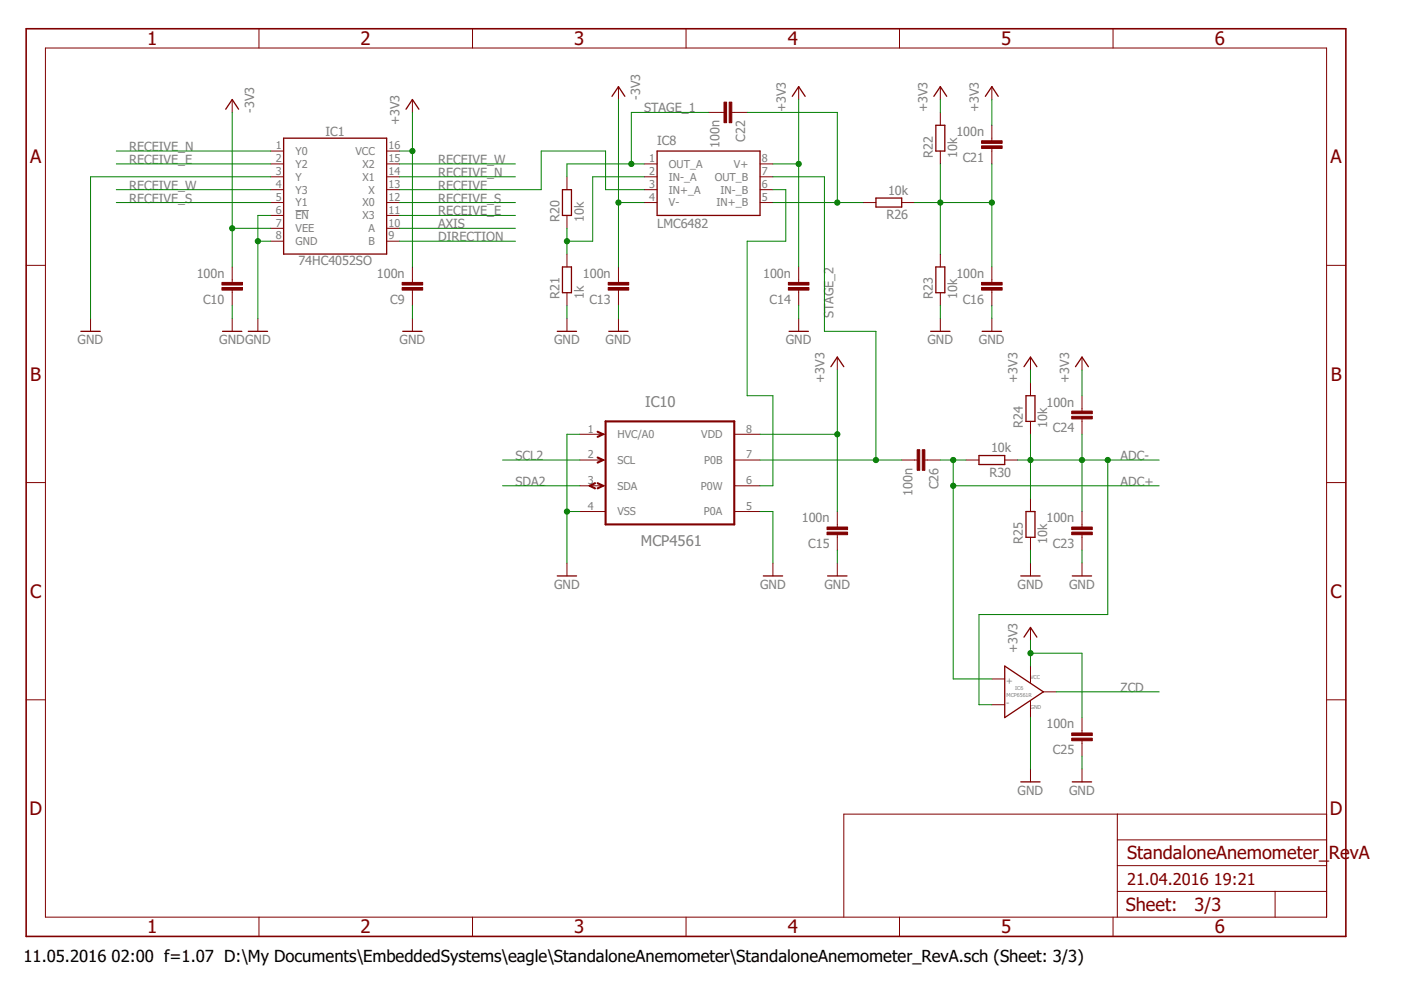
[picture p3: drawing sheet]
<svg xmlns="http://www.w3.org/2000/svg" width="297mm" height="210mm" viewBox="0 0 297 210" stroke-linecap="round" stroke-linejoin="round" font-family="sans-serif">
<path d="M62.7 44.6h2.8" fill="none" stroke="#808080" stroke-width=".21"/>
<g fill="none" stroke="#800000" stroke-width=".28">
<path d="M47.9 23.2l1.3-2.1 1.4 2.1M60.1 29.3h21.9v24.6h-21.9zM86.1 23.2l1.3-2.1 1.4 2.1M129.8 20.4l1.3-2 1.4 2M139.3 32h21.8v13.7h-21.8zM168 20.4l1.3-2 1.4 2M198 20.4l1.4-2 1.3 2M198.4 26.6h1.9v5.4h-1.9zM208.9 20.4l1.4-2 1.3 2M119.3 40.2h1.9v5.5h-1.9zM119.3 56.6h1.9v5.5h-1.9zM185.7 42h5.5v1.9h-5.5z"/>
<path d="M198.4 56.6h1.9v5.5h-1.9zM17.1 70.3h4.2M47.2 70.3h4.1M52.6 70.3h4.1M85.4 70.3h4.1M118.2 70.3h4M129.1 70.3h4.1M167.3 70.3h4.1M176.2 77.7l1.3-2 1.4 2M197.3 70.3h4.1M208.2 70.3h4.1M217.1 77.7l1.4-2 1.3 2"/>
<path d="M228 77.7l1.4-2 1.4 2M207.6 96.6h5.4v1.9h-5.4zM217.5 83.9h1.9v5.4h-1.9zM217.5 108.5h1.9v5.4h-1.9zM118.2 122.1h4M161.8 122.1h4.1M175.5 122.1h4.1M216.4 122.1h4.1M217.1 135.1l1.4-2.1 1.3 2.1M227.4 122.1h4M213 141.2l8.2 5.5-8.2 5.4zM216.4 165.8h4.1"/>
<path d="M227.4 165.8h4"/>
</g>
<g fill="none" stroke="#800000" stroke-width=".21">
<path d="M9.6 10.2h271.7v184.3h-271.7zM54.9 6.1v4.1M100.2 6.1v4.1M131.1 18.4v2.7M145.5 6.1v4.1M169.3 18.4v2.7M190.7 6.1v4.1M199.4 18.4v2.7M210.3 18.4v2.7M236 6.1v4.1M49.2 21.1v2.7M57.4 32h2.7"/>
<path d="M57.4 34.8h2.7M57.4 37.5h2.7M82 32h2.7M82 34.8h2.7M82 37.5h2.7M87.4 21.1v2.7M120.2 37.5v2.7M136.6 34.8h2.7M136.6 37.5h2.7M150.2 23.8h3.3M155.2 23.8h3.2M161.1 34.8h2.8"/>
<path d="M161.1 37.5h2.8M199.4 23.8v2.8M199.4 32v2.8M210.3 26.6v3.2M210.3 31.5v3.3M5.5 56.3h4.1M49.2 56.6v3.3M57.4 42.9h2.7M57.4 40.2h2.7M57.4 45.7h2.7M57.4 51.1h2.7M57.4 48.4h2.7"/>
<path d="M82 42.9h2.7M82 40.2h2.7M82 45.7h2.7M82 51.1h2.7M82 48.4h2.7M87.4 56.6v3.3M120.2 45.7v2.7M120.2 53.9v2.7M131.1 56.6v3.3M136.6 42.9h2.7M136.6 40.2h2.7M161.1 42.9h2.8"/>
<path d="M161.1 40.2h2.8M169.3 56.6v3.3M183 42.9h2.7M191.2 42.9h2.7M199.4 53.9v2.7M210.3 56.6v3.3M281.3 56.3h4M19.2 67.5v2.8M49.2 61.5v3.3M49.2 67.5v2.8M54.7 67.5v2.8M87.4 61.5v3.3"/>
<path d="M87.4 67.5v2.8M120.2 62.1v2.7M120.2 67.5v2.8M131.1 61.5v3.3M131.1 67.5v2.8M169.3 61.5v3.3M169.3 67.5v2.8M177.5 75.7v2.7M199.4 62.1v2.7M199.4 67.5v2.8M210.3 61.5v3.3M210.3 67.5v2.8"/>
<path d="M218.5 75.7v2.7M229.4 75.7v2.7M122.9 97.5h5.5M122.9 92.1h5.5M155.7 97.5h5.4M155.7 92.1h5.4M191.2 97.5h3.3M196.1 97.5h3.3M204.8 97.5h2.8M213 97.5h2.8M218.5 81.2v2.7M218.5 89.3v2.8"/>
<path d="M229.4 83.9v3.3M229.4 88.8v3.3M5.5 102.3h4.1M120.2 119.4v2.7M122.9 103h5.5M122.9 108.5h5.5M155.7 103h5.4M155.7 108.5h5.4M163.9 119.4v2.7M177.5 108.5v3.2M177.5 113.4v3.2M177.5 119.4v2.7"/>
<path d="M218.5 105.7v2.8M218.5 113.9v2.7M218.5 119.4v2.7M229.4 108.5v3.2M229.4 113.4v3.2M229.4 119.4v2.7M281.3 102.3h4M218.5 133v2.8M5.5 148.4h4.1M210.3 144h2.7M210.3 149.4h2.7M218.5 141.2v3.6"/>
<path d="M218.5 148.6v3.5M221.2 146.7h2.7M229.4 152.1v3.3M229.4 157.1v3.2M281.3 148.4h4M218.5 163v2.8M229.4 163v2.8M236.9 172.6v21.9M236.9 178.1h44.4M281.3 172.6h-102.4v21.9M54.9 194.5v4M100.2 194.5v4"/>
<path d="M145.5 194.5v4M190.7 194.5v4M236 194.5v4M236.9 189h44.4M236.9 183.5h44.4M270.3 189v5.5"/>
</g>
<g fill="#800000" stroke="#800000" stroke-width=".21">
<path d="M85.3 59.9h4.3v.5h-4.3z"/>
<path d="M85.3 61h4.3v.5h-4.3z"/>
<path d="M47.1 59.9h4.3v.5h-4.3z"/>
<path d="M47.1 61h4.3v.5h-4.3z"/>
<path d="M128.9 59.9h4.4v.5h-4.4z"/>
<path d="M128.9 61h4.4v.5h-4.4z"/>
<path d="M167.2 59.9h4.3v.5h-4.3z"/>
<path d="M167.2 61h4.3v.5h-4.3z"/>
<path d="M175.3 111.7h4.4v.6h-4.4z"/>
<path d="M175.3 112.8h4.4v.6h-4.4z"/>
<path d="M208.1 59.9h4.4v.5h-4.4z"/>
<path d="M208.1 61h4.4v.5h-4.4z"/>
<path d="M208.1 29.8h4.4v.6h-4.4z"/>
<path d="M208.1 30.9h4.4v.6h-4.4z"/>
<path d="M153.5 21.7h.6v4.3h-.6z"/>
<path d="M154.6 21.7h.6v4.3h-.6z"/>
<path d="M227.2 111.7h4.4v.6h-4.4z"/>
<path d="M227.2 112.8h4.4v.6h-4.4z"/>
<path d="M227.2 87.2h4.4v.5h-4.4z"/>
<path d="M227.2 88.3h4.4v.5h-4.4z"/>
<path d="M227.2 155.4h4.4v.6h-4.4z"/>
<path d="M227.2 156.5h4.4v.6h-4.4z"/>
<path d="M194.5 95.4h.5v4.3h-.5z"/>
<path d="M195.5 95.4h.6v4.3h-.6z"/>
</g>
<path d="M5.5 6.1h279.8v192.4h-279.8z" fill="none" stroke="#800000" stroke-width=".34"/>
<path d="M126.7 91.5l1.1 .6-1.1 .5M126.7 97l1.1 .5-1.1 .6M128.4 89.3h27.3v21.9h-27.3zM126.2 102.4l-1.2 .6 1.2 .5M126.7 102.4l1.1 .6-1.1 .5" fill="none" stroke="#800000" stroke-width=".44"/>
<g fill="none" stroke="#008000" stroke-width=".21">
<path d="M24.7 32h32.7M24.7 34.8h32.7M49.2 23.8v32.8M57.4 37.5h-38.2v30M84.7 37.5h24.6M84.7 32h2.7M84.7 34.8h24.6M87.4 23.8v32.8M131.1 21.1v35.5M136.6 37.5h-10.9v13.6h-5.5M136.6 34.8h-16.4v2.7M150.2 23.8h-16.3v11"/>
<path d="M158.4 23.8h19.1v19.1M163.9 37.5h10.9v32.8h10.9v27.2M163.9 34.8h5.4M169.3 21.1v35.5M199.4 21.1v2.7M199.4 34.8v19.1M210.3 21.1v5.5M210.3 34.8v21.8M24.7 42.9h32.7M24.7 40.2h32.7M49.2 48.4h8.2M54.7 51.1h2.7"/>
<path d="M57.4 45.7h-2.7v21.8M84.7 48.4h24.6M84.7 51.1h24.6M84.7 45.7h24.6M84.7 40.2h30v-8.2h13.7v8.2h8.2M84.7 42.9h24.6M120.2 48.4v5.5M131.1 42.9h5.5M163.9 40.2h2.7v10.9h-8.2v32.8h5.5v19.1h-2.8M163.9 42.9h19.1M193.9 42.9h16.4M49.2 64.8v2.7"/>
<path d="M87.4 64.8v2.7M120.2 64.8v2.7M131.1 64.8v2.7M169.3 64.8v2.7M177.5 78.4v30.1M199.4 64.8v2.7M210.3 64.8v2.7M218.5 78.4v2.8M229.4 78.4v5.5M106.6 97.5h16.3M122.9 92.1h-2.7v27.3M161.1 92.1h16.4"/>
<path d="M161.1 97.5h30.1M199.4 97.5h5.4M202.1 97.5v46.5h8.2M215.8 97.5h30M218.5 92.1v13.6M229.4 92.1v16.4M234.9 97.5v32.8h-27.3v19.1h2.7M106.6 103h16.3M120.2 108.5h2.7M161.1 108.5h2.8v10.9M177.5 116.6v2.8M202.1 103h43.7"/>
<path d="M218.5 116.6v2.8M229.4 116.6v2.8M218.5 138.5h10.9v13.6M218.5 135.8v5.4M218.5 152.1v10.9M223.9 146.7h21.9M229.4 160.3v2.7"/>
</g>
<g fill="#008000" stroke="#008000" stroke-width=".21">
<circle cx="54.7" cy="51.1" r=".55"/>
<circle cx="120.2" cy="108.5" r=".55"/>
<circle cx="87.4" cy="32" r=".55"/>
<circle cx="169.3" cy="34.8" r=".55"/>
<circle cx="177.5" cy="92.1" r=".55"/>
<circle cx="218.5" cy="138.5" r=".55"/>
<circle cx="49.2" cy="48.4" r=".55"/>
<circle cx="131.1" cy="42.9" r=".55"/>
<circle cx="120.2" cy="51.1" r=".55"/>
<circle cx="133.9" cy="34.8" r=".55"/>
<circle cx="218.5" cy="97.5" r=".55"/>
<circle cx="229.4" cy="97.5" r=".55"/>
<circle cx="234.9" cy="97.5" r=".55"/>
<circle cx="199.4" cy="42.9" r=".55"/>
<circle cx="210.3" cy="42.9" r=".55"/>
<circle cx="177.5" cy="42.9" r=".55"/>
<circle cx="185.7" cy="97.5" r=".55"/>
<circle cx="202.1" cy="97.5" r=".55"/>
<circle cx="202.1" cy="103" r=".55"/>
</g>
<g font-size="4" fill="#800000">
<text x="31.2" y="9.5">1</text>
<text x="76.5" y="9.5">2</text>
<text x="121.7" y="9.5">3</text>
<text x="167" y="9.5">4</text>
<text x="212.3" y="9.5">5</text>
<text x="257.5" y="9.5">6</text>
<text x="6.4" y="34.6">A</text>
<text x="282.1" y="34.6">A</text>
<text x="6.4" y="80.7">B</text>
<text x="282.1" y="80.7">B</text>
<text x="6.4" y="126.7">C</text>
<text x="282.1" y="126.7">C</text>
<text x="6.3" y="172.8">D</text>
<text x="282" y="172.8">D</text>
<text x="31.2" y="197.9">1</text>
<text x="76.5" y="197.9">2</text>
<text x="121.7" y="197.9">3</text>
<text x="167" y="197.9">4</text>
<text x="212.3" y="197.9">5</text>
<text x="257.5" y="197.9">6</text>
</g>
<g font-size="3.9" fill="#800000">
<text x="238.9" y="182.2">StandaloneAnemometer_</text>
<text x="281.8" y="182.2">Re</text>
<text x="286.2" y="182.2">vA</text>
<text x="238.7" y="193.2">Sheet:</text>
<text x="253.3" y="193.1">3/3</text>
</g>
<g font-size="3.5" fill="#800000">
<text x="238.9" y="187.6">21.04.2016</text>
<text x="257.4" y="187.6">19:21</text>
</g>
<g font-size="3.5">
<text x="5" y="203.9">11.05.2016</text>
<text x="23.7" y="203.9">02:00 f=1.07 D:\My Documents\EmbeddedSystems\eagle\StandaloneAnemometer\StandaloneAnemometer_RevA.sch (Sheet: 3/3)</text>
</g>
<g font-size="3.2" fill="#808080">
<text x="136.8" y="86.4">IC10</text>
<text x="135.9" y="115.8">MCP4561</text>
</g>
<g font-size="2.7" fill="#808080">
<text x="53.9" y="23.9" transform="rotate(-90 53.9 23.9)">-3V3</text>
<text x="135.8" y="21.2" transform="rotate(-90 135.8 21.2)">-3V3</text>
<text x="136.6" y="23.8">STAGE_1</text>
<text x="166.6" y="23.8" transform="rotate(-90 166.6 23.8)">+3V3</text>
<text x="196.6" y="23.8" transform="rotate(-90 196.6 23.8)">+3V3</text>
<text x="207.6" y="23.8" transform="rotate(-90 207.6 23.8)">+3V3</text>
<text x="69" y="28.9">IC1</text>
<text x="84.7" y="26.6" transform="rotate(-90 84.7 26.6)">+3V3</text>
<text x="202.8" y="28.9">100n</text>
<text x="27.4" y="32">RECEIVE_N</text>
<text x="27.4" y="34.8">RECEIVE_E</text>
<text x="92.9" y="34.8">RECEIVE_W</text>
<text x="139.3" y="30.7">IC8</text>
<text x="152.5" y="31.4" transform="rotate(-90 152.5 31.4)">100n</text>
<text x="158" y="30" transform="rotate(-90 158 30)">C22</text>
<text x="197.8" y="33.4" transform="rotate(-90 197.8 33.4)">R22</text>
<text x="202.9" y="33.4" transform="rotate(-90 202.9 33.4)">10k</text>
<text x="204.1" y="34.3">C21</text>
<text x="27.4" y="40.2">RECEIVE_W</text>
<text x="92.9" y="40.2">RECEIVE</text>
<text x="92.9" y="37.5">RECEIVE_N</text>
<text x="188.3" y="41.3">10k</text>
<text x="27.4" y="42.9">RECEIVE_S</text>
<text x="92.9" y="42.9">RECEIVE_S</text>
<text x="92.9" y="45.7">RECEIVE_E</text>
<text x="118.6" y="47" transform="rotate(-90 118.6 47)">R20</text>
<text x="123.7" y="47" transform="rotate(-90 123.7 47)">10k</text>
<text x="187.9" y="46.5">R26</text>
<text x="92.9" y="48.4">AXIS</text>
<text x="92.9" y="51.1">DIRECTION</text>
<text x="139.3" y="48.4">LMC6482</text>
<text x="41.7" y="58.9">100n</text>
<text x="63.3" y="56.2">74HC4052SO</text>
<text x="79.9" y="58.9">100n</text>
<text x="123.6" y="58.9">100n</text>
<text x="161.8" y="58.9">100n</text>
<text x="202.8" y="58.9">100n</text>
<text x="43.1" y="64.4">C10</text>
<text x="82.7" y="64.4">C9</text>
<text x="118.6" y="63.4" transform="rotate(-90 118.6 63.4)">R21</text>
<text x="123.7" y="63.4" transform="rotate(-90 123.7 63.4)">1k</text>
<text x="125" y="64.4">C13</text>
<text x="163.2" y="64.4">C14</text>
<text x="197.8" y="63.4" transform="rotate(-90 197.8 63.4)">R23</text>
<text x="202.9" y="63.4" transform="rotate(-90 202.9 63.4)">10k</text>
<text x="204.1" y="64.4">C16</text>
<text x="176.7" y="67.5" transform="rotate(-90 176.7 67.5)">STAGE_2</text>
<text x="16.5" y="73">GND</text>
<text x="46.5" y="73">GNDGND</text>
<text x="84.7" y="73">GND</text>
<text x="117.5" y="73">GND</text>
<text x="128.4" y="73">GND</text>
<text x="166.6" y="73">GND</text>
<text x="196.6" y="73">GND</text>
<text x="207.6" y="73">GND</text>
<text x="174.8" y="81.2" transform="rotate(-90 174.8 81.2)">+3V3</text>
<text x="215.7" y="81.2" transform="rotate(-90 215.7 81.2)">+3V3</text>
<text x="226.7" y="81.2" transform="rotate(-90 226.7 81.2)">+3V3</text>
<text x="221.9" y="86.2">100n</text>
<text x="210.1" y="95.9">10k</text>
<text x="216.9" y="90.7" transform="rotate(-90 216.9 90.7)">R24</text>
<text x="222" y="90.7" transform="rotate(-90 222 90.7)">10k</text>
<text x="223.2" y="91.7">C24</text>
<text x="109.3" y="97.5">SCL2</text>
<text x="209.8" y="101.1">R30</text>
<text x="237.6" y="97.5">ADC-</text>
<text x="109.3" y="103">SDA2</text>
<text x="193.5" y="105.1" transform="rotate(-90 193.5 105.1)">100n</text>
<text x="199" y="103.7" transform="rotate(-90 199 103.7)">C26</text>
<text x="237.6" y="103">ADC+</text>
<text x="170" y="110.8">100n</text>
<text x="221.9" y="110.8">100n</text>
<text x="171.4" y="116.2">C15</text>
<text x="216.9" y="115.3" transform="rotate(-90 216.9 115.3)">R25</text>
<text x="222" y="115.3" transform="rotate(-90 222 115.3)">10k</text>
<text x="223.2" y="116.2">C23</text>
<text x="117.5" y="124.8">GND</text>
<text x="161.1" y="124.8">GND</text>
<text x="174.8" y="124.8">GND</text>
<text x="215.7" y="124.8">GND</text>
<text x="226.7" y="124.8">GND</text>
<text x="215.7" y="138.5" transform="rotate(-90 215.7 138.5)">+3V3</text>
<text x="237.6" y="146.7">ZCD</text>
<text x="221.9" y="154.5">100n</text>
<text x="223.2" y="159.9">C25</text>
<text x="215.7" y="168.5">GND</text>
<text x="226.7" y="168.5">GND</text>
</g>
<g font-size="2.3" fill="#808080">
<text x="58.5" y="31.6">1</text>
<text x="58.5" y="34.4">2</text>
<text x="62.7" y="32.8">Y0</text>
<text x="62.7" y="35.6">Y2</text>
<text x="75.3" y="32.8">VCC</text>
<text x="76.9" y="35.6">X2</text>
<text x="82.4" y="34.4">15</text>
<text x="82.4" y="31.6">16</text>
<text x="137.7" y="34.4">1</text>
<text x="141.8" y="35.6">OUT_A</text>
<text x="155.6" y="35.6">V+</text>
<text x="161.5" y="34.4">8</text>
<text x="58.5" y="39.8">4</text>
<text x="58.5" y="37.1">3</text>
<text x="62.7" y="41">Y3</text>
<text x="62.7" y="38.3">Y</text>
<text x="76.9" y="38.3">X1</text>
<text x="78.1" y="41">X</text>
<text x="82.4" y="39.8">13</text>
<text x="82.4" y="37.1">14</text>
<text x="137.7" y="37.1">2</text>
<text x="137.7" y="39.8">3</text>
<text x="141.8" y="38.3">IN-_A</text>
<text x="141.8" y="41">IN+_A</text>
<text x="151.5" y="38.3">OUT_B</text>
<text x="152.8" y="41">IN-_B</text>
<text x="161.5" y="37.1">7</text>
<text x="161.5" y="39.8">6</text>
<text x="58.5" y="42.6">5</text>
<text x="58.5" y="45.3">6</text>
<text x="62.7" y="43.8">Y1</text>
<text x="62.7" y="46.5">EN</text>
<text x="76.9" y="46.5">X3</text>
<text x="76.9" y="43.8">X0</text>
<text x="82.4" y="45.3">11</text>
<text x="82.4" y="42.6">12</text>
<text x="137.7" y="42.6">4</text>
<text x="141.8" y="43.8">V-</text>
<text x="151.9" y="43.8">IN+_B</text>
<text x="161.5" y="42.6">5</text>
<text x="58.5" y="50.8">8</text>
<text x="58.5" y="48">7</text>
<text x="62.7" y="52">GND</text>
<text x="62.7" y="49.2">VEE</text>
<text x="78.1" y="49.2">A</text>
<text x="78.1" y="51.9">B</text>
<text x="82.4" y="50.8">9</text>
<text x="82.4" y="48">10</text>
<text x="124.6" y="91.7">1</text>
<text x="130.9" y="92.9">HVC/A0</text>
<text x="148.7" y="92.9">VDD</text>
<text x="158.2" y="91.7">8</text>
<text x="124.6" y="97.2">2</text>
<text x="130.9" y="98.4">SCL</text>
<text x="149.3" y="98.4">P0B</text>
<text x="158.2" y="97.2">7</text>
<text x="124.6" y="102.6">3</text>
<text x="130.9" y="103.8">SDA</text>
<text x="148.6" y="103.8">P0W</text>
<text x="158.2" y="102.6">6</text>
<text x="124.6" y="108.1">4</text>
<text x="130.9" y="109.3">VSS</text>
<text x="149.3" y="109.3">P0A</text>
<text x="158.2" y="108.1">5</text>
</g>
<g font-size="1.9" fill="#808080">
<text x="213.4" y="145">+</text>
<text x="213.4" y="149.7">-</text>
</g>
<g font-size="1.1" fill="#808080">
<text x="218.5" y="143.9">VCC</text>
<text x="213.4" y="147.8">MCP6561R</text>
<text x="215.2" y="146.3">IC6</text>
<text x="218.5" y="150.2">GND</text>
</g>
</svg>
